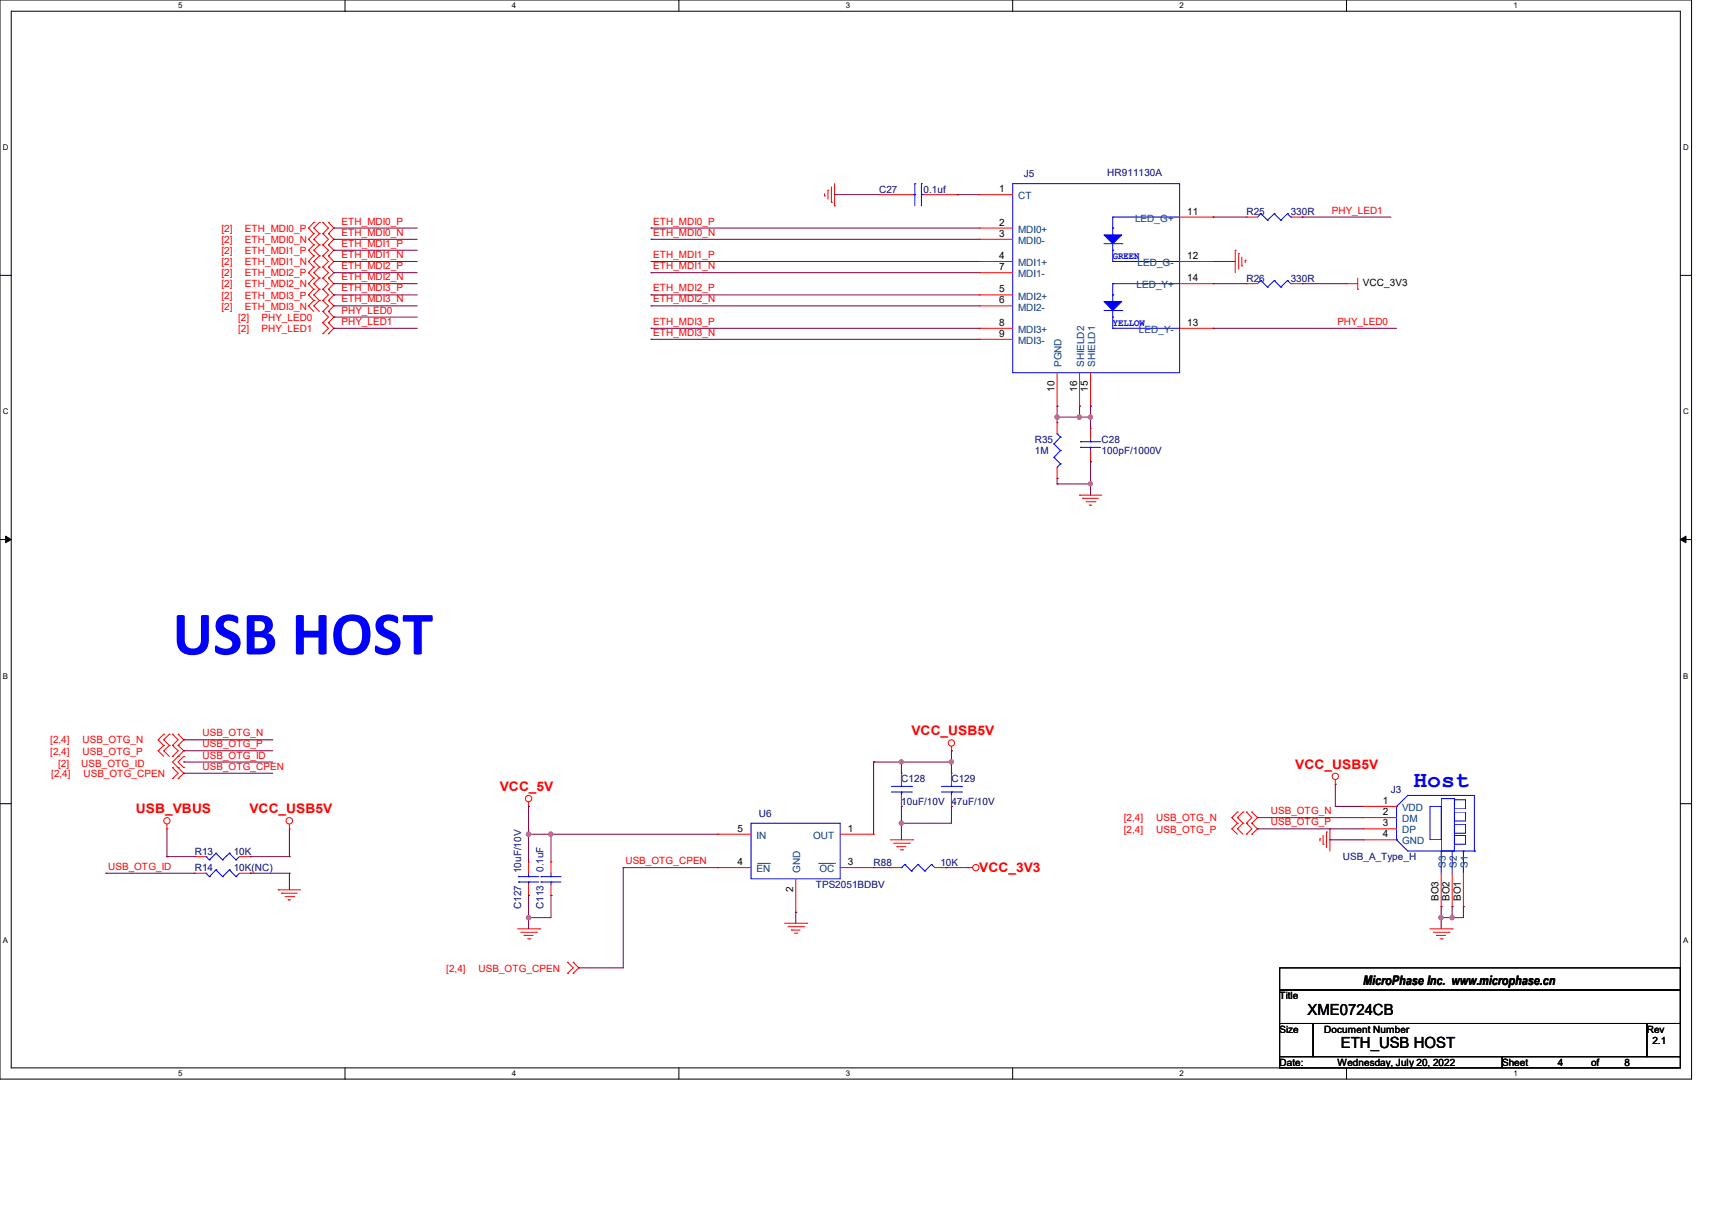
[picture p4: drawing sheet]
<svg xmlns="http://www.w3.org/2000/svg" width="297mm" height="210mm" viewBox="0 0 297 210" stroke-linecap="round" stroke-linejoin="round" font-family="sans-serif">
<path d="M0 0h293.5v187.3h-293.5zM1.9 1.9h289.6v183.4h-289.6z" fill="none" stroke="#000" stroke-width=".17"/>
<g fill="#fff">
<path d="M30.9 .2h.8v1.5h-.8z"/>
<path d="M30.9 185.5h.8v1.6h-.8z"/>
</g>
<path d="M59.9 0v1.9M59.9 185.3v2" fill="none" stroke="#000" stroke-width=".17"/>
<g fill="#fff">
<path d="M88.8 .2h.8v1.5h-.8z"/>
<path d="M88.8 185.5h.8v1.6h-.8z"/>
</g>
<path d="M117.8 0v1.9M117.8 185.3v2" fill="none" stroke="#000" stroke-width=".17"/>
<g fill="#fff">
<path d="M146.7 .2h.8v1.5h-.8z"/>
<path d="M146.7 185.5h.8v1.6h-.8z"/>
</g>
<path d="M175.7 0v1.9M175.7 185.3v2" fill="none" stroke="#000" stroke-width=".17"/>
<g fill="#fff">
<path d="M204.6 .2h.8v1.5h-.8z"/>
<path d="M204.6 185.5h.8v1.6h-.8z"/>
</g>
<path d="M233.6 0v1.9M233.6 185.3v2" fill="none" stroke="#000" stroke-width=".17"/>
<g fill="#fff">
<path d="M262.6 .2h.7v1.5h-.7z"/>
<path d="M262.6 185.5h.7v1.6h-.7z"/>
<path d="M.5 24.8h1v1.6h-1z"/>
<path d="M292 24.8h1v1.6h-1z"/>
<path d="M.5 70.7h1v1.5h-1z"/>
<path d="M292 70.7h1v1.5h-1z"/>
</g>
<path d="M0 47.8h1.9M291.5 47.8h2" fill="none" stroke="#000" stroke-width=".17"/>
<g fill="#fff">
<path d="M.5 116.5h.9v1.6h-.9z"/>
<path d="M292 116.5h.9v1.6h-.9z"/>
</g>
<path d="M0 93.6h1.9M291.5 93.6h2" fill="none" stroke="#000" stroke-width=".17"/>
<path d="M1 93l.9 .6-.9 .6zM291.5 93.6l1-.6v1.2z" fill="#000" stroke="#000" stroke-width=".17"/>
<g fill="#fff">
<path d="M.5 162.4h.9v1.5h-.9z"/>
<path d="M292 162.4h.9v1.5h-.9z"/>
</g>
<path d="M0 139.5h1.9M291.5 139.5h2M222 168h69.5v3.8h-69.5zM222 171.8h69.5v5.8h-69.5zM222 177.6h5.8v5.8h-5.8zM227.8 177.6h57.9v5.8h-57.9zM285.7 177.6h5.8v5.8h-5.8zM222 183.4h38.6v1.9h-38.6zM260.6 183.4h30.9v1.9h-30.9z" fill="none" stroke="#000" stroke-width=".17"/>
<g fill="none" stroke="#f00" stroke-width=".17">
<path d="M53.5 39.6h.1M53.5 39.6l.9 1M54.4 39.6h.1M54.4 38.6h.1M54.4 39.6l1 1M54.4 38.6l-.9 1M55.4 38.6h.1M55.4 38.6l-1 1M56 38.6h.1M56 38.6l1 1-1 1M57 38.6h.1M57 38.6l.9 1-.9 1"/>
<path d="M143 34h.1M143 33.6v.4M143.6 33h.1M143.6 33v1.6M144.2 35.1h.1M144.2 32.4v2.7M144.8 35.7h.1M144.8 31.9v3.8M152.5 33.8h.1M152.5 33.8h5.8M160.2 33.8h5.8M166 33.8h.1"/>
<path d="M169.9 33.8h.1M169.9 39.6h.1M169.9 33.8h5.8M169.9 39.6h5.8M204.6 37.7h5.8M210.4 37.7h.1M216.2 37.7h.1M216.2 37.7h1.9M223.9 37.7h2M225.9 37.7h.1M53.5 41.5h.1M53.5 43.4h.1"/>
<path d="M53.5 45.4h.1M53.5 47.3h.1M53.5 49.2h.1M53.5 53.1h.1M53.5 51.2h.1M53.5 41.5l.9 1M53.5 43.4l.9 1M53.5 45.4l.9 1M53.5 47.3l.9 1M53.5 49.2l.9 1M53.5 53.1l.9 1M53.5 51.2l.9 1"/>
<path d="M54.4 41.5h.1M54.4 40.6h.1M54.4 43.4h.1M54.4 42.5h.1M54.4 45.4h.1M54.4 44.4h.1M54.4 47.3h.1M54.4 46.4h.1M54.4 49.2h.1M54.4 48.3h.1M54.4 53.1h.1M54.4 52.2h.1"/>
<path d="M54.4 51.2h.1M54.4 50.2h.1M54.4 41.5l1 1M54.4 40.6l-.9 .9M54.4 43.4l1 1M54.4 42.5l-.9 .9M54.4 45.4l1 1M54.4 44.4l-.9 1M54.4 47.3l1 1M54.4 46.4l-.9 .9M54.4 49.2l1 1M54.4 48.3l-.9 .9"/>
<path d="M54.4 53.1l1 1M54.4 52.2l-.9 .9M54.4 51.2l1 1M54.4 50.2l-.9 1M55.4 40.6h.1M55.4 42.5h.1M55.4 44.4h.1M55.4 46.4h.1M55.4 48.3h.1M55.4 52.2h.1M55.4 50.2h.1M55.4 40.6l-1 .9"/>
<path d="M55.4 42.5l-1 .9M55.4 44.4l-1 1M55.4 46.4l-1 .9M55.4 48.3l-1 .9M55.4 52.2l-1 .9M55.4 50.2l-1 1M56 40.6h.1M56 42.5h.1M56 44.4h.1M56 56h.1M56 54.1h.1M56 57.9h.1"/>
<path d="M56 46.4h.1M56 48.3h.1M56 50.2h.1M56 52.2h.1M56 40.6l1 .9-1 1M56 42.5l1 .9-1 1M56 54.1l1 .9-1 1M56 56l1 1-1 .9M56 44.4l1 1-1 1M56 46.4l1 .9-1 1M56 48.3l1 .9-1 1M56 52.2l1 .9-1 1"/>
<path d="M56 50.2l1 1-1 1M57 40.6h.1M57 42.5h.1M57 44.4h.1M57 54.1h.1M57 56h.1M57 57.9h.1M57 46.4h.1M57 48.3h.1M57 50.2h.1M57 52.2h.1M57 40.6l.9 .9-.9 1"/>
<path d="M57 42.5l.9 .9-.9 1M57 54.1l.9 .9-.9 1M57 56l.9 1-.9 .9M57 44.4l.9 1-.9 1M57 46.4l.9 .9-.9 1M57 48.3l.9 .9-.9 1M57 52.2l.9 .9-.9 1M57 50.2l.9 1-.9 1M169.9 58.9h.1M169.9 57h.1M169.9 53.1h.1M169.9 51.2h.1"/>
<path d="M169.9 45.4h.1M169.9 47.3h.1M169.9 41.5h.1M169.9 58.9h5.8M169.9 57h5.8M169.9 53.1h5.8M169.9 51.2h5.8M169.9 45.4h5.8M169.9 47.3h5.8M169.9 41.5h5.8M204.6 49.2h5.8M204.6 57h5.8"/>
<path d="M204.6 45.4h5.8M210.4 45.4h.1M210.4 49.2h.1M210.4 57h.1M214.3 43.4h.1M214.3 43.4v3.9M214.9 44h.1M214.9 44v2.7M215.4 46.1h.1M215.4 44.6v1.5M216 45.2h.1M216 45.2v.4"/>
<path d="M216.2 49.2h.1M216.2 49.2h1.9M223.9 49.2h2M225.9 49.2h.1M233.6 49.2h.1M233.6 49.2h1.9M235.5 50.2h.1M235.5 48.3v1.9M183.4 73.4h.1M183.4 70.5h.1M183.4 64.7v5.8M183.4 73.4v1.9"/>
<path d="M187.3 70.5h.1M187.3 64.7v5.8M189.2 74.3h.1M189.2 70.5h.1M189.2 64.7v5.8M189.2 74.3v2M189.2 78.2v1.9M183.4 83h.1M183.4 81.1v1.9M187.3 85.9h.1M187.3 85.9h3.8M187.8 86.5h.1"/>
<path d="M187.8 86.5h2.7M188.4 87.1h1.5M189 87.7h.1M189 87.7h.4M189.2 80.1h.1M189.9 87.1h.1M27.4 128.4h.1M27.4 130.3h.1M27.4 128.4l1 1M27.4 130.3l1 1M28.4 128.4h.1M28.4 127.4h.1"/>
<path d="M28.4 130.3h.1M28.4 129.4h.1M28.4 128.4l1 1M28.4 127.4l-1 1M28.4 130.3l1 1M28.4 129.4l-1 .9M29.4 127.4h.1M29.4 129.4h.1M29.4 127.4l-1 1M29.4 129.4l-1 .9M29.9 129.4h.1M29.9 127.4h.1"/>
<path d="M29.9 131.3h.1M29.9 135.1h.1M29.9 133.2h.1M29.9 127.4l1 1-1 1M29.9 129.4l1 .9-1 1M29.9 133.2l1 1-1 .9M30.9 127.4h.1M30.9 129.4h.1M30.9 131.3h.1M30.9 133.2h.1M30.9 135.1h.1M30.9 127.4l1 1-1 1"/>
<path d="M30.9 129.4l1 .9-2 1.9 2 2-1 .9M31.9 131.3h.1M31.9 133.2h.1M31.9 131.3l-1 .9 1 1M91.7 140h.1M91.7 139.2v.8M156.4 134.2h.1M156.4 140h.1M156.4 134.2v1.9M156.4 138v2M165.1 130.3h.1M165.1 134.2h.1"/>
<path d="M165.1 140h.1M165.1 129.5v.8M165.1 134.2v1.9M165.1 138v2M231.6 136.1h.1M231.6 135.3v.8M236.5 140h.1M236.5 140h5.8M29 143.8h.1M29 143v.8M33.8 148.7h.1M33.8 151.6h.1"/>
<path d="M33.8 148.7h1.9M33.8 151.6h1.9M41.5 148.7h1.9M41.5 151.6h1.9M43.4 148.7h.1M43.4 151.6h.1M48.3 154.4h.1M48.3 154.4h3.9M48.9 155h.1M48.9 155h2.7M49.4 155.6h1.6M50 156.2h.1"/>
<path d="M50 156.2h.4M50.2 143.8h.1M50.2 143v.8M51 155.6h.1M91.7 155.4h.1M91.7 149.6h.1M91.7 149.6v2M91.7 153.5v1.9M95.6 155.4h.1M95.6 149.6h.1M95.6 149.6v2M95.6 153.5v1.9"/>
<path d="M124.5 150.6h.1M124.5 144.8h.1M124.5 150.6h5.8M124.5 144.8h5.8M138 158.3h.1M138 152.5v5.8M145.8 150.6h5.8M145.8 144.8h5.8M151.6 144.8h.1M151.6 150.6h.1M154.4 150.6h.1M154.4 145.8h3.9"/>
<path d="M154.4 150.6h2M155 146.3h2.7M155.6 146.9h.1M155.6 146.9h1.5M156.2 147.5h.4M156.6 147.5h.1M157.7 146.3h.1M158.3 145.8h.1M162.2 150.6h1.9M164.1 150.6h.1M168 150.6h.1M168 150.6h.7"/>
<path d="M213.7 141.9h.1M213.7 143.8h.1M213.7 141.9l1 1M213.7 143.8l1 1M214.7 141.9h.1M214.7 140.9h.1M214.7 143.8h.1M214.7 142.9h.1M214.7 141.9l.9 1M214.7 140.9l-1 1M214.7 143.8l.9 1M214.7 142.9l-1 .9"/>
<path d="M215.6 140.9h.1M215.6 142.9h.1M215.6 140.9l-.9 1M215.6 142.9l-.9 .9M216.2 142.9h.1M216.2 140.9h.1M216.2 144.8h.1M216.2 140.9l1 1-1 1M216.2 142.9l1 .9-1 1M217.2 140.9h.1M217.2 142.9h.1M217.2 144.8h.1"/>
<path d="M217.2 140.9l.9 1-.9 1M217.2 142.9l.9 .9-.9 1M229 145.6h.1M229 145.6v.4M229.5 146.5h.1M229.5 145v1.5M230.1 144.4h.1M230.1 144.4v2.7M230.7 143.8h.1M230.7 143.8v3.9M236.5 141.9h.1M236.5 143.8h.1"/>
<path d="M236.5 145.8h.1M236.5 145.8h5.8M236.5 141.9h5.8M236.5 143.8h5.8M250 157.4h.1M250 151.6v5.8M251.9 157.4h.1M251.9 151.6v5.8M253.9 157.4h.1M253.9 151.6v5.8M89.8 161.2h3.8M90.3 161.8h2.7"/>
<path d="M90.9 162.3h.1M90.9 162.3h1.6M91.5 162.9h.4M91.9 162.9h.1M93 161.8h.1M93.6 161.2h.1M98.5 168.9h.1M98.5 167h.1M98.5 167l.9 1-.9 .9M99.4 167h.1M99.4 168.9h.1M99.4 167l1 1-1 .9"/>
<path d="M136.1 160.2h3.9M136.7 160.8h2.7M137.3 161.4h.1M137.3 161.4h1.5M137.8 162h.4M138.2 162h.1M139.4 160.8h.1M140 160.2h.1M248.1 161.2h3.8M248.7 161.8h2.7M249.2 162.3h.1M249.2 162.3h1.6"/>
<path d="M249.8 162.9h.4M250.2 162.9h.1M251.4 161.8h.1M251.9 161.2h.1"/>
<circle cx="91.7" cy="138.6" r=".55"/>
<circle cx="165.1" cy="128.9" r=".55"/>
<circle cx="231.6" cy="134.7" r=".55"/>
<circle cx="29" cy="142.5" r=".55"/>
<circle cx="50.2" cy="142.5" r=".56"/>
<circle cx="169.3" cy="150.6" r=".55"/>
</g>
<g fill="none" stroke="#00f" stroke-width=".17">
<path d="M158.3 33.8h.4M158.7 31.9h.1M158.7 33.8h.1M158.7 31.9v3.8M159.9 31.9h.1M159.9 33.8h.1M159.9 31.9v3.8M159.9 33.8h.3M175.7 31.9h28.9v32.8h-28.9zM193 39.6h.1M193 37.7h.1M193 37.7v3.1"/>
<path d="M193 37.7h11.6M218.7 37.1h.1M218.7 37.1l-.6 .6M218.7 37.1l1.2 1.1M219.9 38.2h.1M221.1 37.1h.1M221.1 37.1l-1.2 1.1M221.1 37.1l1.1 1.1M222.2 38.2h.1M223.4 37.1h.1M223.4 37.1l-1.2 1.1M223.4 37.1l.5 .6"/>
<path d="M223.9 37.7h.1M191.5 53.9h3.1M191.5 42.3h3.1M193 55h.1M193 45.4h.1M193 51.2h.1M193 57h.1M193 49.2h.1M193 43.4h.1M193 42.3v3.1M193 49.2v3.1M193 53.9v3.1"/>
<path d="M193 45.4h11.6M193 57h11.6M193 49.2h11.6M194.6 53.9h.1M194.6 42.3h.1M204.6 45.4h.1M204.6 57h.1M218.7 48.7h.1M218.7 48.7l-.6 .5M218.7 48.7l1.2 1.1M219.9 49.8h.1M221.1 48.7h.1"/>
<path d="M221.1 48.7l-1.2 1.1M221.1 48.7l1.1 1.1M222.2 49.8h.1M223.4 48.7h.1M223.4 48.7l-1.2 1.1M223.4 48.7l.5 .5M223.9 49.2h.1M182.8 79.4h.1M182.8 77h.1M182.8 79.4l1.2 1.1M182.8 77l1.2 1.2M183.4 75.3h.1"/>
<path d="M183.4 75.3l.6 .6M184 78.2h.1M184 75.9h.1M184 78.2l-1.2 1.2M184 75.9l-1.2 1.1M187.5 77.6h.1M187.5 76.7h.1M187.5 77.6h3.4M187.5 76.7h3.4M189.2 76.7h.1M189.2 77.6h.1M189.2 76.3v.4"/>
<path d="M189.2 77.6v.6M184 80.5h.1M184 80.5l-.6 .6M154.6 137.5h3.5M154.6 136.5h3.5M156.4 136.5h.1M156.4 137.5h.1M156.4 136.1v.4M156.4 137.5v.5M158.1 137.5h.1M158.1 136.5h.1M163.3 137.5h3.5"/>
<path d="M163.3 136.5h3.5M165.1 136.5h.1M165.1 137.5h.1M165.1 136.1v.4M165.1 137.5v.5M166.8 137.5h.1M166.8 136.5h.1M242.3 140h.1M242.3 140v5.8M244.2 138h.1M244.2 138h11.6v9.7M244.2 138l-1.9 2"/>
<path d="M248.1 140h1.9v5.8h-1.9zM250 138.6h2.3v9.1h-2.3zM252.3 138.8h2v1.6h-2zM35.7 148.7h.1M35.7 151.6h.1M35.7 148.7l.6 .5M35.7 151.6l.6 .5M36.3 149.2h.1M36.3 152.1h.1M37.5 148.1h.1M37.5 151h.1M37.5 148.1l1.1 1.1"/>
<path d="M37.5 148.1l-1.2 1.1M37.5 151l1.1 1.1M37.5 151l-1.2 1.1M38.6 149.2h.1M38.6 152.1h.1M39.8 148.1h.1M39.8 151h.1M39.8 148.1l1.1 1.1M39.8 148.1l-1.2 1.1M39.8 151l1.1 1.1M39.8 151l-1.2 1.1M40.9 149.2h.1"/>
<path d="M40.9 152.1h.1M41.5 148.7l-.6 .5M41.5 151.6l-.6 .5M90 152.1h.1M90 153.1h.1M90 152.1h3.4M90 153.1h3.4M91.7 153.1h.1M91.7 152.1h.1M91.7 151.6v.5M91.7 153.1v.4M93.9 152.1h.1"/>
<path d="M93.9 153.1h.1M93.9 152.1h3.4M93.9 153.1h3.4M95.6 153.1h.1M95.6 152.1h.1M95.6 151.6v.5M95.6 153.1v.4M130.3 142.9h15.5v9.6h-15.5zM156.4 150.6h.1M157 150h.1M157 150l1.1 1.2M157 150l-.6 .6"/>
<path d="M158.1 151.2h.1M159.3 150h.1M159.3 150l1.1 1.2M159.3 150l-1.2 1.2M160.4 151.2h.1M161.6 150h.1M161.6 150l.6 .6M161.6 150l-1.2 1.2M242.3 145.8h.1M242.3 145.8l1.9 1.9h11.6M250 147.7h.1M250 147.7v3.9"/>
<path d="M251.9 147.7h.1M251.9 147.7v3.9M252.3 140.9h2v1.6h-2zM252.3 145h2v1.5h-2zM252.3 143h2v1.6h-2zM253.9 147.7h.1M253.9 147.7v3.9M255.8 147.7h.1"/>
</g>
<path d="M131.4 149.9h2.1M133.5 149.9h.1M142 149.9h2.8M144.8 149.9h.1" fill="none" stroke="#004080" stroke-width=".17"/>
<g fill="#00f" stroke="#00f" stroke-width=".17">
<path d="M191.5 52.3h3.1l-1.6 1.6z"/>
<path d="M191.5 40.8h3.1l-1.6 1.5z"/>
</g>
<g fill="none" stroke="#800040" stroke-width=".17">
<path d="M57.9 39.6h.1M57.9 39.6h14.5M112.9 39.6h.1M112.9 39.6h57M144.8 33.8h.1M144.8 33.8h7.7M166 33.8h.1M166 33.8h3.9M210.4 37.7h.1M210.4 37.7h5.8M225.9 37.7h.1M225.9 37.7h15.4"/>
<path d="M57.9 57h.1M57.9 55h.1M57.9 41.5h.1M57.9 43.4h.1M57.9 45.4h.1M57.9 47.3h.1M57.9 49.2h.1M57.9 51.2h.1M57.9 53.1h.1M57.9 57h14.5M57.9 45.4h14.5M57.9 49.2h14.5"/>
<path d="M57.9 55h14.5M57.9 41.5h14.5M57.9 43.4h14.5M57.9 47.3h14.5M57.9 51.2h14.5M57.9 53.1h14.5M112.9 41.5h.1M112.9 45.4h.1M112.9 51.2h.1M112.9 53.1h.1M112.9 57h.1M112.9 47.3h.1"/>
<path d="M112.9 58.9h.1M112.9 57h57M112.9 45.4h57M112.9 41.5h57M112.9 47.3h57M112.9 51.2h57M112.9 53.1h57M112.9 58.9h57M210.4 57h.1M210.4 45.4h.1M210.4 49.2h.1M210.4 57h31.9"/>
<path d="M210.4 45.4h3.9M210.4 49.2h5.8M225.9 49.2h.1M225.9 49.2h7.7M183.4 70.5h.1M183.4 72.4h.1M183.4 70.5v2.9M183.4 72.4h5.8M187.3 70.5h.1M187.3 72.4h.1M187.3 70.5v1.9M189.2 72.4h.1"/>
<path d="M189.2 70.5h.1M189.2 70.5v3.8M183.4 84h.1M183.4 83h.1M183.4 83v1M183.4 84h5.8M189.2 80.1h.1M189.2 84h.1M189.2 80.1v5.8M31.9 128.4h.1M31.9 130.3h.1M31.9 132.2h.1"/>
<path d="M31.9 134.2h.1M31.9 132.2h15.4M31.9 128.4h15.4M31.9 130.3h15.4M31.9 134.2h15.4M91.7 140h.1M91.7 140v9.6M151.6 132.2h.1M151.6 132.2h13.5M151.6 132.2v12.6M156.4 132.2h.1M156.4 140h.1"/>
<path d="M156.4 132.2v2M156.4 140v5.8M165.1 130.3h.1M165.1 140h.1M165.1 132.2h.1M165.1 130.3v3.9M165.1 140v2.9h-8.7M231.6 136.1h.1M231.6 140h.1M231.6 136.1v3.9M231.6 140h4.9M18.4 151.6h.1"/>
<path d="M18.4 151.6h15.4M29 148.7h.1M29 143.8v4.9M29 148.7h4.8M43.4 148.7h.1M43.4 151.6h.1M43.4 148.7h6.8M43.4 151.6h6.8M50.2 148.7h.1M50.2 151.6h.1M50.2 143.8v4.9M50.2 151.6v2.8"/>
<path d="M91.7 144.8h.1M91.7 159.3h.1M91.7 155.4h.1M91.7 144.8h32.8M91.7 155.4v5.8M95.6 155.4h.1M95.6 144.8h.1M95.6 155.4v3.9h-3.9M95.6 144.8v4.8M108.1 150.6h.1M108.1 150.6h16.4M108.1 150.6v17.4h-7.7"/>
<path d="M138 158.3h.1M138 158.3v1.9M151.6 150.6h.1M151.6 150.6h2.8M156.4 142.9h.1M164.1 150.6h.1M164.1 150.6h3.9M218.1 141.9h.1M218.1 143.8h.1M218.1 141.9h18.4M218.1 143.8h18.4M230.7 145.8h.1"/>
<path d="M230.7 145.8h5.8M250 157.4h.1M250 159.3h.1M250 157.4v3.8M251.9 157.4h.1M251.9 159.3h.1M251.9 157.4v1.9M253.9 157.4h.1M253.9 157.4v1.9h-3.9M100.4 168h.1"/>
</g>
<g fill="#f0f" stroke="#f0f" stroke-width=".17">
<circle cx="91.7" cy="144.8" r=".38"/>
<circle cx="91.7" cy="159.3" r=".38"/>
<circle cx="95.5" cy="144.8" r=".38"/>
<circle cx="156.4" cy="142.9" r=".36"/>
<circle cx="156.4" cy="132.2" r=".36"/>
<circle cx="165" cy="132.2" r=".36"/>
<circle cx="251.9" cy="159.3" r=".37"/>
<circle cx="250" cy="159.3" r=".38"/>
<circle cx="189.2" cy="84" r=".36"/>
<circle cx="189.2" cy="72.4" r=".37"/>
<circle cx="187.2" cy="72.4" r=".38"/>
<circle cx="183.4" cy="72.4" r=".38"/>
</g>
<text font-size="10.8" fill="#00f" x="29.9" y="113.6">USB HOST</text>
<text font-size="4" fill="#00f" x="245.2" y="136.6">Host</text>
<g font-size="2.7">
<text x="226.8" y="176.1">XME0724CB</text>
<text x="232.6" y="181.9">ETH_USB HOST</text>
</g>
<g font-size="2.3" fill="#f00">
<text x="158.1" y="127.6">VCC_USB5V</text>
<text x="86.7" y="137.2">VCC_5V</text>
<text x="224.7" y="133.4">VCC_USB5V</text>
<text x="23.6" y="141.1">USB_VBUS</text>
<text x="43.3" y="141.1">VCC_USB5V</text>
<text x="169.9" y="151.3">VCC_3V3</text>
</g>
<text font-size="2.3" x="236.5" y="170.9">MicroPhase Inc. www.microphase.cn</text>
<g font-size="1.7" fill="#000080">
<text x="152.5" y="33.5">C27</text>
<text x="160.2" y="33.5">0.1uf</text>
<text x="177.6" y="30.8">J5</text>
<text x="192.1" y="30.6">HR911130A</text>
<text x="216.2" y="37.3">R25</text>
<text x="223.9" y="37.3">330R</text>
<text x="216.2" y="48.9">R26</text>
<text x="223.9" y="48.9">330R</text>
<text x="179.5" y="76.9">R35</text>
<text x="191.1" y="76.9">C28</text>
<text x="179.5" y="78.8">1M</text>
<text x="191.1" y="78.8">100pF/1000V</text>
<text x="156.4" y="135.8">C128</text>
<text x="165" y="135.8">C129</text>
<text x="241.3" y="137.7">J3</text>
<text x="131.6" y="141.8">U6</text>
<text x="156.4" y="139.7">10uF/10V 47uF/10V</text>
<text x="33.8" y="148.3">R13</text>
<text x="40.6" y="148.3">10K</text>
<text x="233" y="149.3">USB_A_Type_H</text>
<text x="33.8" y="151.2">R14</text>
<text x="40.6" y="151.2">10K(NC)</text>
<text x="90.4" y="151.6" transform="rotate(-90 90.4 151.6)">10uF/10V</text>
<text x="94.3" y="151.3" transform="rotate(-90 94.3 151.3)">0.1uF</text>
<text x="141.5" y="154.1">TPS2051BDBV</text>
<text x="151.5" y="150.3">R88</text>
<text x="163.1" y="150.3">10K</text>
<text x="90.4" y="157.7" transform="rotate(-90 90.4 157.7)">C127</text>
<text x="94.3" y="157.7" transform="rotate(-90 94.3 157.7)">C113</text>
</g>
<g font-size="1.7">
<text x="173.3" y="33.4">1</text>
<text x="173.3" y="41.1">3</text>
<text x="173.3" y="39.2">2</text>
<text x="206" y="37.3">11</text>
<text x="173.3" y="45">4</text>
<text x="173.3" y="46.9">7</text>
<text x="206" y="45">12</text>
<text x="173.3" y="52.7">6</text>
<text x="173.3" y="50.8">5</text>
<text x="206" y="48.8">14</text>
<text x="236.5" y="49.7">VCC_3V3</text>
<text x="173.3" y="58.5">9</text>
<text x="173.3" y="56.6">8</text>
<text x="206" y="56.6">13</text>
<text x="182.9" y="68" transform="rotate(-90 182.9 68)">10</text>
<text x="186.8" y="68" transform="rotate(-90 186.8 68)">16</text>
<text x="188.7" y="68" transform="rotate(-90 188.7 68)">15</text>
<text x="239.9" y="139.5">1</text>
<text x="239.9" y="141.5">2</text>
<text x="239.9" y="143.4">3</text>
<text x="128" y="144.4">5</text>
<text x="147.1" y="144.4">1</text>
<text x="239.9" y="145.3">4</text>
<text x="128" y="150.2">4</text>
<text x="137.6" y="154.9" transform="rotate(-90 137.6 154.9)">2</text>
<text x="147.1" y="150.2">3</text>
<text x="249.6" y="156.4" transform="rotate(-90 249.6 156.4)">BO3</text>
<text x="251.5" y="156.4" transform="rotate(-90 251.5 156.4)">BO2</text>
<text x="253.4" y="156.4" transform="rotate(-90 253.4 156.4)">BO1</text>
<text x="222" y="173.4">Title</text>
<text x="222" y="179.2">Size</text>
<text x="229.7" y="179.2">Document Number</text>
<text x="285.7" y="179.2">Rev</text>
<text x="222" y="185">Date:</text>
<text x="232.1" y="185">Wednesday, July 20, 2022</text>
<text x="260.6" y="185">Sheet</text>
<text x="270.2" y="185">4</text>
<text x="276" y="185">of</text>
<text x="281.8" y="185">8</text>
<text x="286.7" y="181.1">2.1</text>
</g>
<g font-size="1.7" fill="#004080">
<text x="176.6" y="34.6">CT</text>
<text x="176.6" y="40.4">MDI0+</text>
<text x="196.9" y="38.5">LED_G+</text>
<text x="176.6" y="46.2">MDI1+</text>
<text x="176.6" y="42.3">MDI0-</text>
<text x="197.3" y="46.2">LED_G-</text>
<text x="176.6" y="53.9">MDI2-</text>
<text x="176.6" y="52">MDI2+</text>
<text x="176.6" y="48.1">MDI1-</text>
<text x="197.2" y="50">LED_Y+</text>
<text x="176.6" y="59.7">MDI3-</text>
<text x="176.6" y="57.8">MDI3+</text>
<text x="197.6" y="57.8">LED_Y-</text>
<text x="184.2" y="63.7" transform="rotate(-90 184.2 63.7)">PGND</text>
<text x="188.1" y="63.7" transform="rotate(-90 188.1 63.7)">SHIELD2</text>
<text x="190" y="63.7" transform="rotate(-90 190 63.7)">SHIELD1</text>
<text x="243.2" y="140.8">VDD</text>
<text x="243.2" y="142.7">DM</text>
<text x="131.3" y="145.6">IN</text>
<text x="141" y="145.6">OUT</text>
<text x="243.2" y="144.7">DP</text>
<text x="243.2" y="146.6">GND</text>
<text x="131.3" y="151.4">EN</text>
<text x="138.8" y="151.6" transform="rotate(-90 138.8 151.6)">GND</text>
<text x="142.1" y="151.4">OC</text>
<text x="250.8" y="150.6" transform="rotate(-90 250.8 150.6)">S3</text>
<text x="252.7" y="150.6" transform="rotate(-90 252.7 150.6)">S2</text>
<text x="254.7" y="150.6" transform="rotate(-90 254.7 150.6)">S1</text>
</g>
<g font-size="1.7" fill="#f00">
<text x="38.4" y="40.2">[2]</text>
<text x="42.5" y="40.2">ETH_MDI0_P</text>
<text x="59.3" y="40.9">ETH_MDI0_N</text>
<text x="59.3" y="39">ETH_MDI0_P</text>
<text x="113.3" y="40.9">ETH_MDI0_N</text>
<text x="113.3" y="39">ETH_MDI0_P</text>
<text x="231.1" y="37.1">PHY_LED1</text>
<text x="38.4" y="42.2">[2]</text>
<text x="38.4" y="44.1">[2]</text>
<text x="38.4" y="46">[2]</text>
<text x="38.4" y="48">[2]</text>
<text x="42.5" y="42.2">ETH_MDI0_N</text>
<text x="42.5" y="44.1">ETH_MDI1_P</text>
<text x="42.5" y="46">ETH_MDI1_N</text>
<text x="42.5" y="48">ETH_MDI2_P</text>
<text x="59.3" y="42.8">ETH_MDI1_P</text>
<text x="59.3" y="44.8">ETH_MDI1_N</text>
<text x="59.3" y="46.7">ETH_MDI2_P</text>
<text x="113.3" y="44.8">ETH_MDI1_P</text>
<text x="113.3" y="46.7">ETH_MDI1_N</text>
<text x="38.4" y="49.9">[2]</text>
<text x="38.4" y="53.8">[2]</text>
<text x="38.4" y="51.8">[2]</text>
<text x="42.5" y="49.9">ETH_MDI2_N</text>
<text x="42.5" y="53.8">ETH_MDI3_N</text>
<text x="42.5" y="51.8">ETH_MDI3_P</text>
<text x="59.3" y="48.6">ETH_MDI2_N</text>
<text x="59.3" y="50.6">ETH_MDI3_P</text>
<text x="59.3" y="52.5">ETH_MDI3_N</text>
<text x="113.3" y="50.6">ETH_MDI2_P</text>
<text x="113.3" y="52.5">ETH_MDI2_N</text>
<text x="41.3" y="55.7">[2]</text>
<text x="41.3" y="57.6">[2]</text>
<text x="45.4" y="55.7">PHY_LED0</text>
<text x="45.4" y="57.6">PHY_LED1</text>
<text x="59.3" y="56.4">PHY_LED1</text>
<text x="59.3" y="54.4">PHY_LED0</text>
<text x="113.3" y="56.4">ETH_MDI3_P</text>
<text x="113.3" y="58.3">ETH_MDI3_N</text>
<text x="232" y="56.4">PHY_LED0</text>
<text x="8.7" y="129">[2,4]</text>
<text x="8.7" y="131">[2,4]</text>
<text x="14.3" y="129">USB_OTG_N</text>
<text x="14.3" y="131">USB_OTG_P</text>
<text x="35.1" y="127.8">USB_OTG_N</text>
<text x="35.1" y="129.7">USB_OTG_P</text>
<text x="35.1" y="131.7">USB_OTG_ID</text>
<text x="8.9" y="134.8">[2,4]</text>
<text x="10.1" y="133.1">[2]</text>
<text x="14.1" y="133.1">USB_OTG_ID</text>
<text x="14.5" y="134.8">USB_OTG_CPEN</text>
<text x="35.1" y="133.6">USB_OTG_CPEN</text>
<text x="195" y="142.5">[2,4]</text>
<text x="200.6" y="142.5">USB_OTG_N</text>
<text x="220.5" y="141.3">USB_OTG_N</text>
<text x="220.5" y="143.3">USB_OTG_P</text>
<text x="108.5" y="150">USB_OTG_CPEN</text>
<text x="195" y="144.5">[2,4]</text>
<text x="200.6" y="144.5">USB_OTG_P</text>
<text x="18.8" y="151">USB_OTG_ID</text>
<text x="77.4" y="168.6">[2,4]</text>
<text x="83" y="168.6">USB_OTG_CPEN</text>
</g>
<g font-size="1.7" fill="#00f">
<text x="193" y="44.9">GREEN</text>
<text x="193" y="56.5">YELLOW</text>
</g>
<g font-size="1.4">
<text x="30.9" y="1.4">5</text>
<text x="88.8" y="1.4">4</text>
<text x="146.7" y="1.4">3</text>
<text x="204.6" y="1.4">2</text>
<text x="262.6" y="1.4">1</text>
<text x=".5" y="26.1">D</text>
<text x="292" y="26.1">D</text>
<text x=".5" y="71.9">C</text>
<text x="292" y="71.9">C</text>
<text x=".5" y="117.8">B</text>
<text x="292" y="117.8">B</text>
<text x=".5" y="163.6">A</text>
<text x="292" y="163.6">A</text>
<text x="30.9" y="186.8">5</text>
<text x="88.8" y="186.8">4</text>
<text x="146.7" y="186.8">3</text>
<text x="204.6" y="186.8">2</text>
<text x="262.6" y="186.8">1</text>
</g>
</svg>
